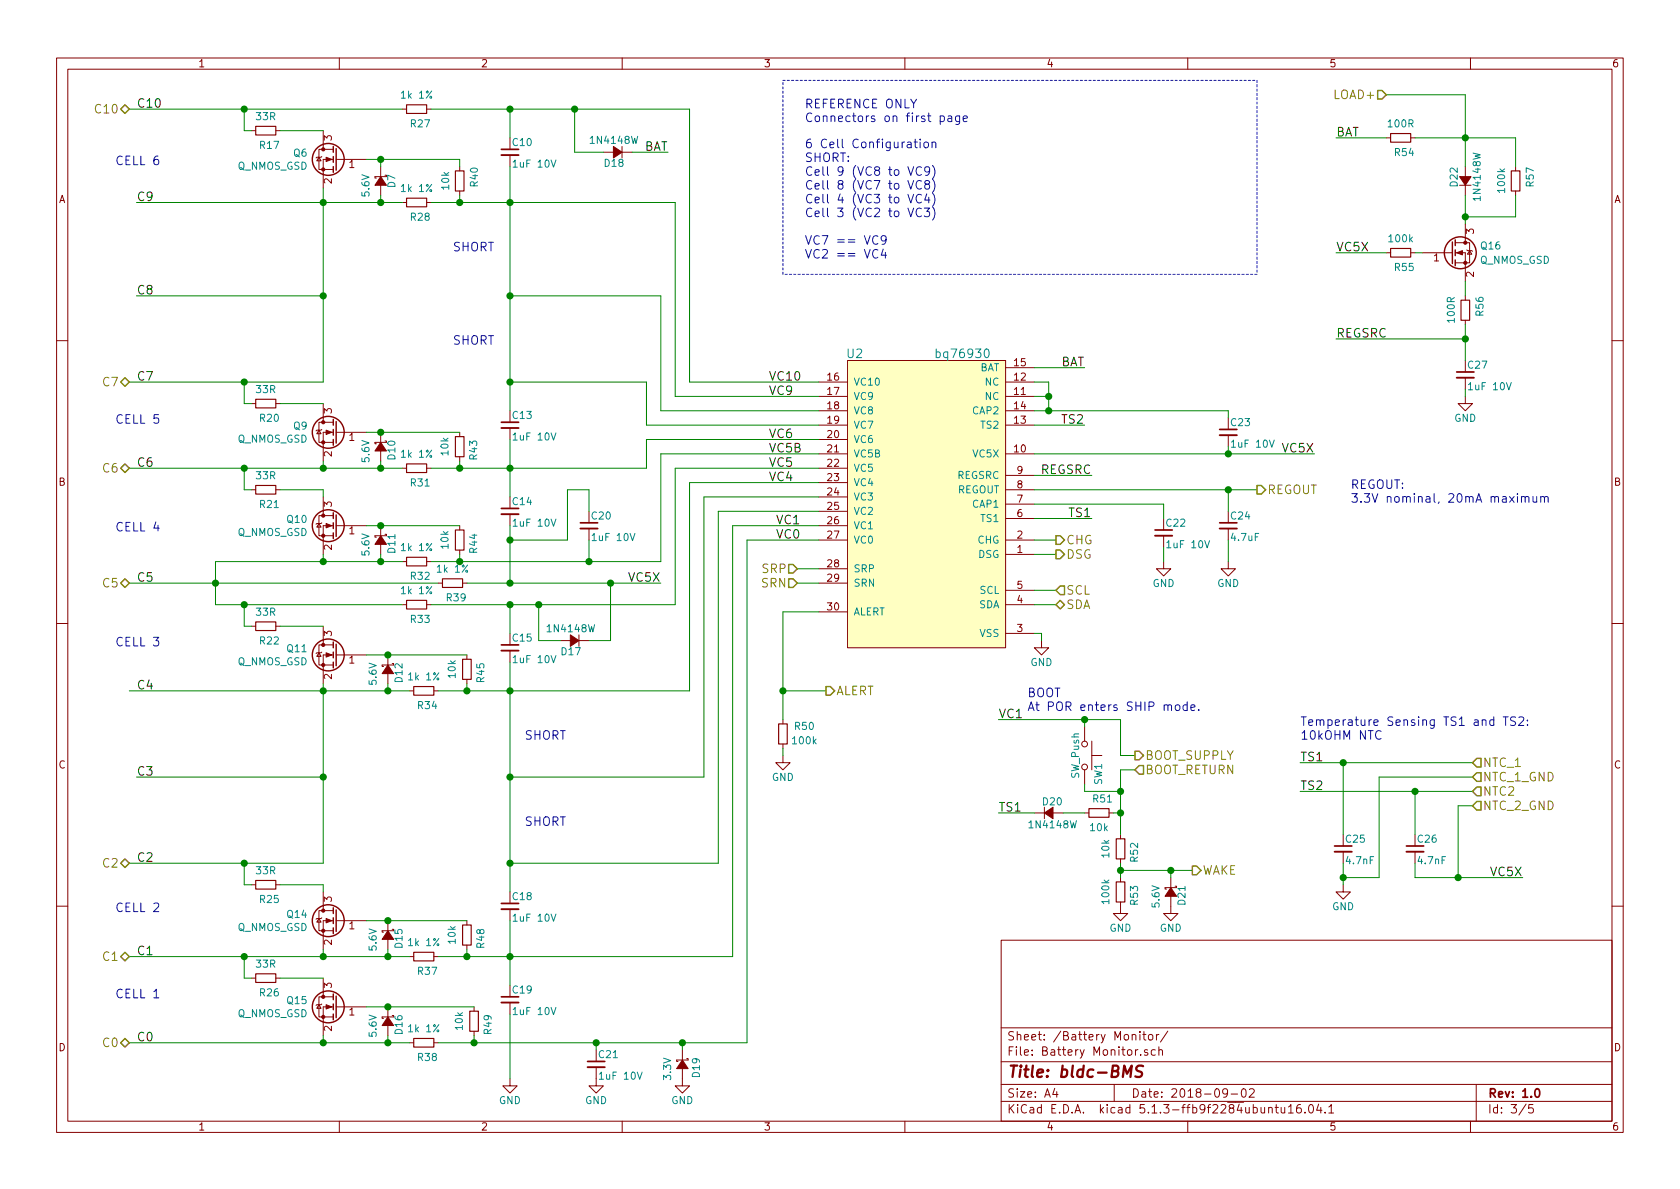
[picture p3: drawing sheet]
<svg xmlns="http://www.w3.org/2000/svg" width="297mm" height="210mm" viewBox="0 0 297 210" stroke-linecap="round" stroke-linejoin="round" font-family="sans-serif">
<g fill="none" stroke="#840000" stroke-width=".18">
<path d="M10 10.3h277v189.9h-277zM12 12.2h273v186.1h-273zM60 10.3v1.9M71.1 19.3h.8M75.4 19.3h.8M110 10.3v1.9M160 10.3v1.9M210 10.3v1.9M260 10.3v1.9M44.4 23.1h.8M48.8 23.1h.7M56.4 27.8l.4 .6h-.8z"/>
<path d="M56.9 27.7l-.1 .1h-.8l-.1 .1M57.1 26.4h-.7v3.6h2.5M57.1 23.1v3.3M57.1 26.4h1.8M58.9 28.2h-1.8v5.1M59.4 28.2h.2M59.7 28.2h5.1M67.3 29.5v5M68.3 31.2h-2v.3h.2M71.1 35.8h.8M75.4 35.8h.8M81.3 29.5v.7"/>
<path d="M81.3 33.8v.7M90.2 27.4v2.1M106.7 26.9h5.1M110 25.9v2M245.1 24.4h.8M249.4 24.4h.8M258.1 32.8h2M259.1 29.5v5M259.1 39.6v3.3M268 29.5v.7M268 33.8v.7M245.1 44.7h.8"/>
<path d="M249.4 44.7h.8M251.5 44.7h5M256.6 44.7h.2M257.3 44.7h1.8v5.1M257.3 42.9h1.8M259.1 42.9h.7v3.6h-2.5M259.1 52.3v.8M259.1 56.6v.8M259.3 44.2l.2 .1h.7l.1 .1M259.8 44.3l.4 .7h-.7zM10 60.2h2M44.4 71.4h.8"/>
<path d="M48.8 71.4h.7M56.4 76.1l.4 .6h-.8zM56.9 75.9l-.1 .2h-.8l-.1 .1M57.1 74.7h-.7v3.5h2.5M57.1 71.4v3.3M57.1 74.7h1.8M58.9 76.4h-1.8v5.1M59.4 76.4h.2M59.7 76.4h5.1M67.3 76.4v5.1M68.3 78.2h-2v.3h.2M81.3 76.4v.8"/>
<path d="M90.2 75.7v2M144.8 70.1h5.1M144.8 67.6h5.1M144.8 75.2h5.1M144.8 72.6h5.1M144.8 77.7h5.1M149.9 63.7h27.9v50.8h-27.9zM177.8 70.1h5.1M177.8 67.6h5.1M177.8 75.2h5.1M177.8 72.6h5.1M177.8 65h5.1"/>
<path d="M217.2 77v2M259.1 70.1v1.3h1.2l-1.2 1.2-1.3-1.2h1.3M259.1 66.8v2M285 60.2h2M44.4 86.6h.8M48.8 86.6h.7M56.4 92.6l.4 .6h-.8zM56.9 92.5l-.1 .1h-.8l-.1 .1M57.1 91.2h-.7v3.5h2.5M57.1 87.9v3.3M57.1 91.2h1.8M58.9 93h-1.8v5"/>
<path d="M59.4 93h.2M59.7 93h5.1M67.3 93v5M68.3 94.7h-2v.3h.2M71.1 99.3h.8M71.1 82.8h.8M75.4 99.3h.8M75.4 82.8h.8M81.3 80.8v.7M81.3 93v.7M81.3 97.3v.7M90.2 90.9v2.1"/>
<path d="M104.1 93.5v2M144.8 80.3h5.1M144.8 95.5h5.1M144.8 82.8h5.1M144.8 85.3h5.1M144.8 87.9h5.1M144.8 90.4h5.1M144.8 93h5.1M177.8 98h5.1M177.8 80.3h5.1M177.8 95.5h5.1M177.8 91.7h5.1"/>
<path d="M177.8 89.1h5.1M177.8 86.6h5.1M177.8 84.1h5.1M205.7 99.3v1.3h1.3l-1.3 1.2-1.2-1.2h1.2M205.7 94.7v2.1M217.2 99.3v1.3h1.2l-1.2 1.2-1.3-1.2h1.3M217.2 93.5v2M10 110.3h2M44.4 110.7h.8M48.8 110.7h.7M56.4 115.4l.4 .7h-.8zM56.9 115.3l-.1 .1h-.8l-.1 .2"/>
<path d="M57.1 114h-.7v3.6h2.5M57.1 114h1.8M57.1 110.7v3.3M58.9 115.8h-1.8v5.1M59.4 115.8h.2M59.7 115.8h5.1M68.6 115.8v5.1M69.6 117.6h-2v.3h.2M71.1 106.9h.8M75.4 106.9h.8M77.5 103.1h.7M81.8 103.1h.7"/>
<path d="M82.5 115.8v.8M90.2 115.1v2M99.1 113.3h5M102.4 112.3v2M144.8 103.1h5.1M144.8 100.6h5.1M144.8 108.2h5.1M177.8 112h5.1M177.8 106.9h5.1M177.8 104.4h5.1M184.1 113.3v1.2h1.3l-1.3 1.3-1.2-1.3h1.2M285 110.3h2"/>
<path d="M72.4 122.2h.8M76.7 122.2h.8M82.5 120.1v.8M138.4 133.6v1.3h1.3l-1.3 1.2-1.2-1.2h1.2M138.4 127.2v.8M138.4 131.6v.7M191.8 128.5v2.6M191.8 136.1v2.6M193 133.6h1.8M193 131.1v5M44.4 156.5h.8M48.8 156.5h.7"/>
<path d="M57.1 157.7v3.3M182.9 143.8h5.1M184.7 142.7v2.1M191.8 143.8h.7M196.1 143.8h.7M198.1 159.5v2h1.3l-1.3 1.3-1.3-1.3h1.3M198.1 147.6v.7M198.1 151.9v.7M198.1 155.2v.8M207 155.2v6.3h1.3l-1.3 1.3-1.3-1.3h1.3M208 157h-2v.2h.2M237.5 156.5v1.2h1.3l-1.3 1.3-1.3-1.3h1.3"/>
<path d="M237.5 150.6v2M250.2 150.6v2M10 160.2h2M44.4 173h.8M48.8 173h.7M56.4 162.4l.4 .7h-.8zM56.4 177.7l.4 .6h-.8zM56.9 162.3l-.1 .1h-.8l-.1 .2M56.9 177.5l-.1 .2h-.8l-.1 .1M57.1 161h-.7v3.6h2.5M57.1 176.3h-.7v3.5h2.5M57.1 173v3.3"/>
<path d="M57.1 161h1.8M57.1 176.3h1.8M58.9 162.8h-1.8v5.1M58.9 178h-1.8v5.1M59.4 162.8h.2M59.4 178h.2M59.7 162.8h5.1M59.7 178h5.1M68.6 162.8v5.1M68.6 178v5.1M69.6 164.6h-2v.2h.2M69.6 179.8h-2v.3h.2"/>
<path d="M72.4 169.2h.8M76.7 169.2h.8M82.5 162.8v.8M82.5 167.1v.8M83.8 178v.8M90.2 160.8v2M90.2 177.3v2M177 166.3h108v32h-108zM285 160.2h2M60 198.3v1.9M72.4 184.4h.8M76.7 184.4h.8"/>
<path d="M83.8 182.4v.7M90.2 190.7v1.3h1.2l-1.2 1.3-1.3-1.3h1.3M105.4 188.7v3.3h1.3l-1.3 1.3-1.3-1.3h1.3M110 198.3v1.9M120.6 185.7v6.3h1.3l-1.3 1.3-1.2-1.3h1.2M121.4 187.2h.3v.2h-2.1v.3h.3M160 198.3v1.9M177 194.8h108M177 191.8h108M177 187.8h108M177 181.8h108M186.5 192.5l-.4 1h1"/>
<path d="M186.8 193v1M197 191.8v3M200.2 183.1l.1-.1a.37 .37 0 0 1 .5 .1v.8M201.2 185.6l-.4 .3M201.5 182.4v.2M201.5 182.9v1M201.7 186.5v.1M202.1 182.9h.5M202.3 182.4v1.3l.3 .2M202.9 185.7l-.4-.1-.2 .2 .1 .2 .5 .2v.3h-.6M203.1 183.1l.2-.2 .5 .2v.7l-.2 .1-.5-.1zM204.3 185.7l-.5-.1-.2 .3v.6l.2 .1 .5-.1"/>
<path d="M204.5 182.9v1M204.9 185.7l.2-.1 .4 .1v.9M204.9 182.9l-.4 .3M204.9 185.1v1.5M206.5 182.3l-1.3 2M210 198.3v1.9M217 193.2l-.1 .2a.48 .48 0 0 1-.6-.1v-.6a.48 .48 0 0 1 .6-.1l.1 .1a1.19 1.19 0 0 1-.2 1.2l-.5 .1M217.7 193.5h1.1M219.6 192.7l.4-.2a.94 .94 0 0 1 0 1.5 .82 .82 0 0 1-.4-1.3zM220.9 192.7l.2-.2h.4l.2 .2 .1 .3-1 1h1M224.3 196l.2-.2 .4 .1v.9M225.5 195.8h.5"/>
<path d="M225.7 195.3v1.3l.3 .2M226.5 195.8v.8a.37 .37 0 0 0 .7 .1M227.2 195.8v1M227.8 195.8l.4-.5v1.5M227.8 196.8h.9M229.9 195.3a.59 .59 0 0 0-.7 .7l.1 .7 .2 .1 .5-.1 .1-.5-.2-.2-.4-.1-.3 .3M230.7 196.7v.1M231.5 195.5l.2-.2a.81 .81 0 0 1 .6 .6 .81 .81 0 0 1-.3 .8l-.1 .1a.79 .79 0 0 1-.4-1.3zM233.1 195.2l-.3 1.1h.9M233.5 195.8v1M234.3 196.7v.1M234.9 195.8l.5-.5v1.5"/>
<path d="M234.9 196.8h.9M260 198.3v1.9M261 191.8v6.5M269.8 195.2l-1.2 2M271 195.3h-.7v.7l.2-.1 .5 .1 .1 .2-.1 .5-.2 .1-.5-.1"/>
<circle cx="191.8" cy="131.6" r=".51"/>
<circle cx="191.8" cy="135.6" r=".51"/>
</g>
<g fill="none" stroke="#840000" stroke-width=".3">
<path d="M88.6 26.4h3.1M88.6 74.7h3.1M215.6 75.9h3.1M257.6 65.8h3M88.6 89.9h3.1M102.6 92.5h3.1M204.2 93.7h3.1M215.6 92.5h3.1M88.6 114h3.1M88.6 159.8h3.1M236 149.6h3M248.7 149.6h3"/>
<path d="M88.6 176.3h3.1M103.9 187.7h3M271.5 192.7l.2-.2a.81 .81 0 0 1 .6 .6 .81 .81 0 0 1-.3 .8l-.1 .1a.79 .79 0 0 1-.4-1.3z"/>
</g>
<path d="M198.5 190.4l.3-2 .5 1.5 .8-1.5-.2 2M202.1 188.5l-.3-.1-.7 .1a.46 .46 0 0 0-.2 .5 .46 .46 0 0 0 .3 .4l.4 .1a.48 .48 0 0 1 .3 .5 .48 .48 0 0 1-.4 .4l-.8-.1" fill="none" stroke="#840000" stroke-width=".41"/>
<g fill="none" stroke="#840000" stroke-width=".2">
<path d="M71.9 18.5h3.5v1.6h-3.5zM45.2 22.3h3.6v1.6h-3.6zM71.9 35h3.5v1.6h-3.5zM80.5 30.2h1.5v3.6h-1.5zM245.9 23.6h3.5v1.5h-3.5zM267.2 30.2h1.5v3.6h-1.5zM245.9 43.9h3.5v1.6h-3.5zM258.3 53.1h1.5v3.5h-1.5zM45.2 70.6h3.6v1.5h-3.6zM80.5 77.2h1.5v3.6h-1.5zM45.2 85.8h3.6v1.6h-3.6zM71.9 98.5h3.5v1.6h-3.5z"/>
<path d="M71.9 82h3.5v1.6h-3.5zM80.5 93.7h1.5v3.6h-1.5zM45.2 110h3.6v1.5h-3.6zM71.9 106.2h3.5v1.5h-3.5zM78.2 102.4h3.6v1.5h-3.6zM81.8 116.6h1.5v3.5h-1.5zM73.2 121.4h3.5v1.5h-3.5zM137.7 128h1.5v3.6h-1.5zM45.2 155.7h3.6v1.5h-3.6zM192.5 143h3.6v1.5h-3.6zM197.4 148.3h1.5v3.6h-1.5zM197.4 156h1.5v3.5h-1.5z"/>
<path d="M45.2 172.2h3.6v1.5h-3.6zM73.2 168.4h3.5v1.5h-3.5zM81.8 163.6h1.5v3.5h-1.5zM83.1 178.8h1.5v3.6h-1.5zM73.2 183.6h3.5v1.6h-3.5z"/>
</g>
<g fill="#840000" stroke="#840000" stroke-width=".18">
<path d="M184.7 143.8l1.5-1.1v2.1z"/>
<path d="M207 157l1 1.5h-2z"/>
<path d="M120.6 187.4l1.1 1.6h-2.1z"/>
<path d="M258.1 31.2h2l-1 1.6z"/>
<path d="M257.6 44.7l1-.4v.8z"/>
<path d="M108.5 25.9l1.5 1-1.5 1z"/>
<path d="M68.6 117.6l1 1.5h-2z"/>
<path d="M57.7 115.4l1 .4-1 .4z"/>
<path d="M68.6 164.6l1 1.5h-2z"/>
<path d="M67.3 78.2l1 1.6h-2z"/>
<path d="M57.7 76.1l1 .3-1 .4z"/>
<path d="M100.8 112.3l1.6 1-1.6 1z"/>
<path d="M67.3 31.2l1 1.6h-2z"/>
<path d="M57.7 27.8l1 .4-1 .4z"/>
<path d="M57.7 162.4l1 .4-1 .4z"/>
<path d="M68.6 179.8l1 1.6h-2z"/>
<path d="M57.7 177.7l1 .3-1 .4z"/>
<path d="M57.7 92.6l1 .4-1 .3z"/>
<path d="M67.3 94.7l1 1.6h-2z"/>
<circle cx="259.1" cy="46.5" r=".28"/>
<circle cx="259.1" cy="42.9" r=".28"/>
<circle cx="57.1" cy="117.6" r=".28"/>
<circle cx="57.1" cy="114" r=".28"/>
<circle cx="57.1" cy="78.2" r=".28"/>
<circle cx="57.1" cy="74.7" r=".28"/>
<circle cx="57.1" cy="30" r=".28"/>
<circle cx="57.1" cy="26.4" r=".28"/>
<circle cx="57.1" cy="164.6" r=".28"/>
<circle cx="57.1" cy="161" r=".28"/>
<circle cx="57.1" cy="179.8" r=".28"/>
<circle cx="57.1" cy="176.3" r=".28"/>
<circle cx="57.1" cy="94.7" r=".28"/>
<circle cx="57.1" cy="91.2" r=".28"/>
</g>
<g fill="none" stroke="#840000" stroke-width=".33">
<path d="M88.6 27.4h3.1M88.6 75.7h3.1M215.6 77h3.1M257.6 66.8h3M88.6 90.9h3.1M102.6 93.5h3.1M204.2 94.7h3.1M215.6 93.5h3.1M88.6 115.1h3.1M236 150.6h3M248.7 150.6h3M88.6 177.3h3.1"/>
<path d="M88.6 160.8h3.1M103.9 188.7h3"/>
</g>
<path d="M149.9 63.7h27.9v50.8h-27.9z" fill="#ffffc2" stroke="#ffffc2" stroke-width=".18"/>
<path d="M174.2 61.8l.3-.1a.97 .97 0 0 1 0 1.5 .84 .84 0 0 1-.3-1.4z" fill="none" stroke="#008484" stroke-width=".18"/>
<g fill="none" stroke="#840000" stroke-width=".25">
<path d="M58.9 25.9v1M58.9 27.7v1M58.9 29.5v1M59.4 26.3v3.8M256.8 42.8v3.8M257.3 42.4v1M257.3 44.2v1M257.3 46v1M58.9 74.2v1M58.9 75.9v1.1M58.9 77.7v1M59.4 74.5v3.9"/>
<path d="M58.9 90.7v1M58.9 92.5v1M58.9 94.2v1M59.4 91.1v3.8M58.9 113.5v1M58.9 115.3v1M58.9 117.1v1M59.4 113.9v3.8M58.9 160.5v1M58.9 162.3v1M58.9 164.1v1M58.9 175.8v1"/>
<path d="M58.9 177.5v1.1M58.9 179.3v1M59.4 160.9v3.8M59.4 176.1v3.9"/>
<circle cx="58" cy="28.2" r="2.82"/>
<circle cx="258.2" cy="44.7" r="2.82"/>
<circle cx="58" cy="76.4" r="2.82"/>
<circle cx="58" cy="93" r="2.82"/>
<circle cx="58" cy="115.8" r="2.82"/>
<circle cx="58" cy="162.8" r="2.82"/>
<circle cx="58" cy="178" r="2.82"/>
</g>
<path d="M138.4 14.2h83.8M222.2 14.2v34.3M138.4 48.5v-34.3M222.2 48.5h-83.8" fill="none" stroke="#0000c2" stroke-width=".18" stroke-dasharray=".4 .4"/>
<g fill="none" stroke="#008400" stroke-width=".18">
<path d="M22.9 19.3h48.2M43.2 19.3v3.8h1.2M76.2 19.3h45.7v48.3h22.9M90.2 19.3v5.1M101.6 19.3v7.6h5.1M245.1 16.8h14v12.7M24.1 35.8h47M49.5 23.1h7.6M57.1 33.3v34.3h-34.2M64.8 28.2h16.5v1.3M67.3 28.2v1.3M67.3 34.5v1.3"/>
<path d="M76.2 35.8h43.2v34.3h25.4M81.3 34.5v1.3M90.2 29.5v43.1M111.8 26.9h6.3M236.2 24.4h8.9M250.2 24.4h17.8v5.1M259.1 34.5v5.1M268 34.5v3.8h-8.9M24.1 52.3h33M90.2 52.3h26.6v20.3h28M236.2 44.7h8.9M236.2 59.9h22.9"/>
<path d="M250.2 44.7h1.3M259.1 49.8v2.5M259.1 57.4v6.3M43.2 67.6v3.8h1.2M49.5 71.4h7.6M64.8 76.4h16.5M90.2 67.6h24.1v7.6h30.5M90.2 77.7v10.2M144.8 77.7h-30.5v5.1h-38.1M182.9 75.2h8.9M182.9 67.6h2.5v5M182.9 70.1h2.5"/>
<path d="M182.9 72.6h34.3v1.3M182.9 65h8.9M217.2 79v1.3M259.1 68.8v1.3M22.9 82.8h48.2M43.2 82.8v3.8h1.2M49.5 86.6h7.6v1.3M57.1 81.5v1.3M57.1 98v1.3M64.8 93h16.5M67.3 81.5v1.3M67.3 98v1.3"/>
<path d="M71.1 99.3h-33v7.6h33M81.3 81.5v1.3M81.3 98v1.3M90.2 93v10.1M104.1 90.4v-3.8h-3.8v8.9h-10.1M104.1 95.5v3.8M144.8 80.3h-28v19h-40.6M144.8 95.5h-12.7v88.9h-54.6M144.8 82.8h-25.4v24.1h-43.2M144.8 90.4h-17.8v62.2h-36.8M144.8 93h-15.3v76.2h-52M144.8 87.9h-20.3v49.5h-34.3"/>
<path d="M144.8 85.3h-22.9v36.9h-44.4M182.9 91.7h10.1M182.9 80.3h49.5M182.9 84.1h10.1M182.9 86.6h39.3M182.9 95.5h3.8M182.9 89.1h22.8v2.6M182.9 98h3.8M205.7 96.8v2.5M217.2 86.6v3.8M217.2 95.5v3.8M22.9 103.1h54.6"/>
<path d="M43.2 106.9v3.8h1.2M49.5 110.7h7.6M64.8 115.8h17.7M82.5 103.1h34.3M90.2 106.9v5.1M90.2 117.1v40.6M95.2 106.9v6.4h3.9M107.9 103.1v10.2h-3.8M141 103.1h3.8M141 100.6h3.8M144.8 108.2h-6.4v19M182.9 106.9h3.8"/>
<path d="M182.9 112h1.2v1.3M182.9 104.4h3.8M22.9 122.2h49.5M24.1 137.4h33M57.1 120.9v31.7h-34.2M68.6 120.9v1.3M82.5 120.9v1.3M138.4 122.2h7.6M138.4 132.3v1.3M176.5 127.2h21.6v6.4h2.6M191.8 138.7v1.2h6.3M191.8 127.2v1.3"/>
<path d="M200.7 136.1h-2.6v11.5M229.9 134.9h30.4M229.9 139.9h30.4M237.5 134.9v12.7M250.2 139.9v7.7M260.3 137.4h-16.5v17.8h-6.3M43.2 152.6v3.9h1.2M49.5 156.5h7.6v1.2M176.5 143.8h6.4M188 143.8h3.8M196.8 143.8h1.3M198.1 152.6v2.6"/>
<path d="M198.1 153.9h12.7M207 153.9v1.3M237.5 152.6v3.9M250.2 152.6v2.6h19M260.3 142.5h-2.5v12.7M22.9 169.2h49.5M43.2 169.2v3.8h1.2M49.5 173h7.6M57.1 167.9v1.3M64.8 178h19M64.8 162.8h17.7M68.6 167.9v1.3"/>
<path d="M82.5 167.9v1.3M90.2 162.8v11.4M90.2 179.3v11.4M22.9 184.4h49.5M57.1 183.1v1.3M68.6 183.1v1.3M83.8 183.1v1.3M105.4 184.4v1.3M120.6 184.4v1.3"/>
</g>
<g fill="none" stroke="#848400" stroke-width=".25">
<path d="M21.3 19.3l.8-.8 .8 .8-.8 .8zM243.6 16h.7l.8 .8-.8 .7h-.7zM22.1 66.8l.8 .8-.8 .7-.8-.7zM21.3 82.8l.8-.8 .8 .8-.8 .8zM139.4 99.8h.8l.8 .8-.8 .7h-.8zM186.7 94.7h.8l.7 .8-.7 .8h-.8zM186.7 97.3h.8l.7 .7-.7 .8h-.8zM222.2 85.8h.8l.8 .8-.8 .8h-.8zM21.3 103.1l.8-.7 .8 .7-.8 .8zM139.4 102.4h.8l.8 .7-.8 .8h-.8zM186.7 106.9l.8-.7 .7 .7-.7 .8zM187.5 103.6h.7v1.6h-.7l-.8-.8z"/>
<path d="M146 121.4h.8l.8 .8-.8 .7h-.8zM200.7 136.1l.7-.7h.8v1.5h-.8zM200.7 132.8h.7l.8 .8-.8 .8h-.7zM261.1 139.2h.8v1.5h-.8l-.8-.8zM261.1 136.6h.8v1.6h-.8l-.8-.8zM261.1 134.1h.8v1.5h-.8l-.8-.7zM21.3 152.6l.8-.7 .8 .7-.8 .8zM210.8 153.2h.8l.7 .7-.7 .8h-.8zM261.1 141.7h.8v1.6h-.8l-.8-.8zM21.3 169.2l.8-.8 .8 .8-.8 .7zM21.3 184.4l.8-.8 .8 .8-.8 .8z"/>
</g>
<g fill="none" stroke="#0000c2" stroke-width=".18">
<path d="M27.9 27.6a.62 .62 0 0 0-.7 .6l.1 .8a.48 .48 0 0 0 .7 0l.1-.5-.2-.3h-.4l-.3 .3M160.5 29.5l.5 1.5 .5-1.5M160.5 31.9l.5 1.5 .5-1.5M160.5 34.4l.5 1.5 .5-1.5M160.5 36.8l.5 1.5 .5-1.5M161.6 25.1h.6M161.8 24.6v1.3l.4 .2M162.7 24.6v.1M162.7 25.1v1M162.9 29.6a.62 .62 0 0 0-.7 0 .62 .62 0 0 0-.2 .7 .56 .56 0 0 0 .3 .6 .56 .56 0 0 0 .6 0M162.9 32a.62 .62 0 0 0-.7 .1 .62 .62 0 0 0-.2 .7 .56 .56 0 0 0 .3 .6 .56 .56 0 0 0 .6-.1M162.9 34.5a.62 .62 0 0 0-.7 0 .62 .62 0 0 0-.2 .7 .56 .56 0 0 0 .3 .6 .56 .56 0 0 0 .6-.1"/>
<path d="M162.9 36.9a.62 .62 0 0 0-.7 0 .62 .62 0 0 0-.2 .8 .56 .56 0 0 0 .3 .6 .56 .56 0 0 0 .6-.1M163.4 25.2l.3-.1 .4 .1 .1 .6-.2 .3h-.3l-.3-.1zM163.4 36.8h1l-.5 .6 .4 .1v.7l-.2 .1h-.4l-.3-.1M163.8 32.6l-.3-.3 .1-.3 .2-.1 .5 .1 .1 .3-.2 .2-.5 .1a.48 .48 0 0 0 .1 .8h.4a.48 .48 0 0 0-.1-.8M163.9 34.3l-.4 1.1h.9M164.2 34.9v1M164.4 30.1l-.3 .3h-.3l-.3-.3v-.3l.2-.2 .4-.1 .2 .1a1.06 1.06 0 0 1-.4 1.4h-.2M164.8 25.2h.1a.37 .37 0 0 1 .6 .1v.8M164.8 25.1v1M164.9 29.3a1.78 1.78 0 0 1 0 2.3M164.9 31.7a1.78 1.78 0 0 1 0 2.3M164.9 34.1a1.78 1.78 0 0 1 0 2.4"/>
<path d="M164.9 36.6a1.78 1.78 0 0 1 0 2.3M166.2 20.6l.5-.1 .3 .3v.4l-.2 .2h-.6M166.2 20.5v1.5M167.6 20.6h.6l.1 .9M168.3 20.8l-.5 .1a.31 .31 0 0 0-.2 .3 .31 .31 0 0 0 .2 .3l.5-.1M169.7 20.5v1.2l-.3 .3-.4-.1M169.7 20.6l-.5-.1-.2 .1v.8a.48 .48 0 0 0 .7 0M170.3 21l.7-.2v-.2l-.5-.1-.2 .2 .1 .7h.6M155.2 41.8a.62 .62 0 0 0-.7 0 .62 .62 0 0 0-.2 .7 .56 .56 0 0 0 .3 .6 .56 .56 0 0 0 .6-.1M155.2 44.2a.62 .62 0 0 0-.7 0 .62 .62 0 0 0-.2 .8 .56 .56 0 0 0 .3 .6 .56 .56 0 0 0 .6-.1M156.2 44l-.4 1.1h.9M156.5 44.6v1"/>
<path d="M156.7 42.3l-.3 .3h-.3l-.3-.3v-.3l.2-.2 .4-.1 .2 .1a1.06 1.06 0 0 1-.4 1.4h-.2M28 73.3h-.7l-.1 .7 .2-.1 .5 .1 .2 .2-.1 .5-.2 .1h-.4l-.2-.1M27.6 92.3l-.4 1.1h.9M268.3 87.3v.1M268.3 87.8v1M269 87.9h.1a.37 .37 0 0 1 .6 .1v.8M269 87.8v1M269.7 88l.2-.2 .4 .1v.9M271 87.8v.8a.37 .37 0 0 0 .3 .2 .37 .37 0 0 0 .4-.1M271.7 87.8v1M272.4 87.9l.2-.1 .4 .1 .1 .9M272.4 87.8v1"/>
<path d="M273.1 88a.36 .36 0 0 1 .3-.2 .36 .36 0 0 1 .3 .2v.8M207.9 124.8l.2-.2 .4 .2 .1 .5-.1 .3h-.4l-.2-.1zM209.9 124.7l-.4-.1-.3 .2v.7a.48 .48 0 0 0 .7 .1M209.9 124.1v1.5M210.6 125.1l.7-.1-.1-.3-.4-.1-.2 .2v.8h.6M211.9 125.5v.1M244.2 129.3a.63 .63 0 0 0-.8 0 .63 .63 0 0 0-.2 .8 .58 .58 0 0 0 .3 .6 .58 .58 0 0 0 .7-.1M265.8 126.8h.8M266.2 126.8v1.5M268 126.8a.68 .68 0 0 0-.8 .1v.4l.7 .4v.4a.62 .62 0 0 1-.8 .1M268.6 126.9l.5-.1 .2 .1 .1 .3-.9 1.1h.9M270.1 128.1v.2"/>
<path d="M270.1 127.3v.2M27.2 159.8l.6-.1 .2 .1 .1 .3-.1 .2-.9 .9h1M27.2 176.4h.9"/>
</g>
<g fill="#008400" stroke="#008400" stroke-width=".25">
<circle cx="104.1" cy="99.3" r=".51"/>
<circle cx="120.7" cy="184.4" r=".51"/>
<circle cx="90.2" cy="137.4" r=".51"/>
<circle cx="90.2" cy="52.3" r=".51"/>
<circle cx="81.3" cy="35.8" r=".51"/>
<circle cx="90.2" cy="152.6" r=".51"/>
<circle cx="68.6" cy="178" r=".51"/>
<circle cx="43.2" cy="67.6" r=".51"/>
<circle cx="90.2" cy="19.3" r=".51"/>
<circle cx="57.2" cy="52.3" r=".51"/>
<circle cx="57.2" cy="137.4" r=".51"/>
<circle cx="68.6" cy="162.8" r=".51"/>
<circle cx="57.2" cy="99.3" r=".51"/>
<circle cx="67.3" cy="99.3" r=".51"/>
<circle cx="57.2" cy="122.2" r=".51"/>
<circle cx="68.6" cy="122.2" r=".51"/>
<circle cx="68.6" cy="115.8" r=".51"/>
<circle cx="82.6" cy="122.2" r=".51"/>
<circle cx="43.2" cy="152.6" r=".51"/>
<circle cx="43.2" cy="169.2" r=".51"/>
<circle cx="57.2" cy="169.2" r=".51"/>
<circle cx="67.3" cy="93" r=".51"/>
<circle cx="57.2" cy="184.4" r=".51"/>
<circle cx="57.2" cy="82.8" r=".51"/>
<circle cx="43.2" cy="82.8" r=".51"/>
<circle cx="82.6" cy="169.2" r=".51"/>
<circle cx="68.6" cy="169.2" r=".51"/>
<circle cx="81.3" cy="82.8" r=".51"/>
<circle cx="217.2" cy="86.6" r=".51"/>
<circle cx="83.8" cy="184.4" r=".51"/>
<circle cx="67.3" cy="76.4" r=".51"/>
<circle cx="68.6" cy="184.4" r=".51"/>
<circle cx="67.3" cy="82.8" r=".51"/>
<circle cx="81.3" cy="99.3" r=".51"/>
<circle cx="38.1" cy="103.1" r=".51"/>
<circle cx="90.2" cy="82.8" r=".51"/>
<circle cx="90.2" cy="67.6" r=".51"/>
<circle cx="108" cy="103.1" r=".51"/>
<circle cx="43.2" cy="106.9" r=".51"/>
<circle cx="191.8" cy="127.2" r=".51"/>
<circle cx="105.4" cy="184.4" r=".51"/>
<circle cx="198.1" cy="139.9" r=".51"/>
<circle cx="198.1" cy="143.8" r=".51"/>
<circle cx="90.2" cy="95.5" r=".51"/>
<circle cx="198.1" cy="153.9" r=".51"/>
<circle cx="207" cy="153.9" r=".51"/>
<circle cx="90.2" cy="169.2" r=".51"/>
<circle cx="259.1" cy="59.9" r=".51"/>
<circle cx="90.2" cy="106.9" r=".51"/>
<circle cx="185.4" cy="70.1" r=".51"/>
<circle cx="90.2" cy="122.2" r=".51"/>
<circle cx="185.4" cy="72.6" r=".51"/>
<circle cx="67.3" cy="28.2" r=".51"/>
<circle cx="57.2" cy="35.8" r=".51"/>
<circle cx="259.1" cy="38.3" r=".51"/>
<circle cx="43.2" cy="19.3" r=".51"/>
<circle cx="259.1" cy="24.4" r=".51"/>
<circle cx="90.2" cy="35.8" r=".51"/>
<circle cx="138.4" cy="122.2" r=".51"/>
<circle cx="101.6" cy="19.3" r=".51"/>
<circle cx="67.3" cy="35.8" r=".51"/>
<circle cx="95.3" cy="106.9" r=".51"/>
<circle cx="237.5" cy="134.9" r=".51"/>
<circle cx="250.2" cy="139.9" r=".51"/>
<circle cx="217.2" cy="80.3" r=".51"/>
<circle cx="257.8" cy="155.2" r=".51"/>
<circle cx="237.5" cy="155.2" r=".51"/>
<circle cx="90.2" cy="103.1" r=".51"/>
</g>
<text font-size="2.8" fill="#840000" x="178" y="190.5">Title: bldc-BMS</text>
<g font-size="2.1" fill="#848400">
<text x="236.1" y="17.5">LOAD+</text>
<text x="17.2" y="20.1">C10</text>
<text x="18.4" y="68.3">C7</text>
<text x="18.4" y="83.6">C6</text>
<text x="224" y="87.4">REGOUT</text>
<text x="134.8" y="101.3">SRP</text>
<text x="188.5" y="96.3">CHG</text>
<text x="188.5" y="98.8">DSG</text>
<text x="18.4" y="103.9">C5</text>
<text x="134.7" y="103.9">SRN</text>
<text x="188.5" y="105.2">SCL</text>
<text x="188.5" y="107.7">SDA</text>
<text x="147.8" y="122.9">ALERT</text>
<text x="202.4" y="136.9">BOOT_RETURN</text>
<text x="202.4" y="134.4">BOOT_SUPPLY</text>
<text x="262.1" y="135.6">NTC_1</text>
<text x="262.1" y="140.7">NTC2</text>
<text x="262.1" y="143.3">NTC_2_GND</text>
<text x="262.1" y="138.2">NTC_1_GND</text>
<text x="18.4" y="153.4">C2</text>
<text x="212.6" y="154.7">WAKE</text>
<text x="18.4" y="169.9">C1</text>
<text x="18.4" y="185.2">C0</text>
</g>
<g font-size="2.1">
<text x="24.1" y="19">C10</text>
<text x="113.7" y="26.7">BAT</text>
<text x="236.2" y="24.1">BAT</text>
<text x="24.1" y="35.6">C9</text>
<text x="236.2" y="44.4">VC5X</text>
<text x="24.1" y="52.1">C8</text>
<text x="236.2" y="59.7">REGSRC</text>
<text x="187.4" y="64.8">BAT</text>
<text x="24.1" y="67.3">C7</text>
<text x="135.9" y="69.8">VC9</text>
<text x="135.9" y="67.3">VC10</text>
<text x="135.9" y="77.5">VC6</text>
<text x="187.9" y="74.9">TS2</text>
<text x="24.1" y="82.5">C6</text>
<text x="135.9" y="80">VC5B</text>
<text x="135.9" y="82.5">VC5</text>
<text x="184" y="83.8">REGSRC</text>
<text x="226.9" y="80">VC5X</text>
<text x="135.9" y="85.1">VC4</text>
<text x="137.2" y="95.2">VC0</text>
<text x="137.2" y="92.7">VC1</text>
<text x="189.2" y="91.4">TS1</text>
<text x="24.1" y="102.9">C5</text>
<text x="111.3" y="102.9">VC5X</text>
<text x="24.1" y="121.9">C4</text>
<text x="176.5" y="127">VC1</text>
<text x="24.1" y="137.2">C3</text>
<text x="229.9" y="134.6">TS1</text>
<text x="176.5" y="143.5">TS1</text>
<text x="229.9" y="139.7">TS2</text>
<text x="24.1" y="152.4">C2</text>
<text x="263.7" y="154.9">VC5X</text>
<text x="24.1" y="168.9">C1</text>
<text x="24.1" y="184.1">C0</text>
</g>
<g font-size="2.1" fill="#0000c2">
<text x="142.2" y="19.1">REFERENCE ONLY</text>
<text x="142.2" y="21.6">Connectors on first page</text>
<text x="20.3" y="29.2">CELL 6</text>
<text x="142.2" y="26.2">6 Cell Configuration</text>
<text x="142.2" y="28.6">SHORT:</text>
<text x="142.2" y="31.1">Cell 9 (VC8 to VC9)</text>
<text x="142.2" y="33.5">Cell 8 (VC7 to VC8)</text>
<text x="142.2" y="36">Cell 4 (VC3 to VC4)</text>
<text x="142.2" y="38.4">Cell 3 (VC2 to VC3)</text>
<text x="80" y="44.4">SHORT</text>
<text x="142.2" y="43.3">VC7 == VC9</text>
<text x="142.2" y="45.7">VC2 == VC4</text>
<text x="80" y="61">SHORT</text>
<text x="20.3" y="74.9">CELL 5</text>
<text x="238.8" y="86.5">REGOUT:</text>
<text x="238.8" y="88.9">3.3V nominal, 20mA maximum</text>
<text x="20.3" y="94">CELL 4</text>
<text x="20.3" y="114.3">CELL 3</text>
<text x="181.6" y="123.3">BOOT</text>
<text x="181.6" y="125.7">At POR enters SHIP mode.</text>
<text x="92.7" y="130.8">SHORT</text>
<text x="229.9" y="128.4">Temperature Sensing TS1 and TS2:</text>
<text x="229.9" y="130.8">10kOHM NTC</text>
<text x="92.7" y="146">SHORT</text>
<text x="20.3" y="161.3">CELL 2</text>
<text x="20.3" y="176.5">CELL 1</text>
</g>
<g font-size="2.1" fill="#008484">
<text x="149.8" y="63.3">U2</text>
<text x="165.9" y="63.3">bq76930</text>
</g>
<g font-size="2.1" fill="#840000">
<text x="178" y="184">Sheet: /Battery Monitor/</text>
<text x="178" y="186.7">File: Battery Monitor.sch</text>
<text x="178" y="196.9">KiCad E.D.A. kicad 5.1.3-ffb9f2284ubuntu16.04.1</text>
<text x="178" y="194.1">Size: A4</text>
<text x="200" y="194.1">Date: 2018-09-02</text>
<text x="263" y="194.1">Rev: 1.0</text>
<text x="263" y="196.9">Id: 3/5</text>
</g>
<g font-size="1.8" fill="#840000">
<text x="35" y="11.9">1</text>
<text x="85" y="11.9">2</text>
<text x="135" y="11.9">3</text>
<text x="185" y="11.9">4</text>
<text x="235" y="11.9">5</text>
<text x="285" y="11.9">6</text>
<text x="58.7" y="24.9" transform="rotate(-90 58.7 24.9)">3</text>
<text x="61.7" y="29.7">1</text>
<text x="10.4" y="35.9">A</text>
<text x="58.7" y="32.5" transform="rotate(-90 58.7 32.5)">2</text>
<text x="285.4" y="35.9">A</text>
<text x="260.6" y="41.4" transform="rotate(-90 260.6 41.4)">3</text>
<text x="253.5" y="46.2">1</text>
<text x="260.6" y="49" transform="rotate(-90 260.6 49)">2</text>
<text x="179.4" y="64.8">15</text>
<text x="146.4" y="67.3">16</text>
<text x="146.4" y="69.8">17</text>
<text x="179.4" y="69.8">11</text>
<text x="179.4" y="67.3">12</text>
<text x="58.7" y="73.1" transform="rotate(-90 58.7 73.1)">3</text>
<text x="61.7" y="78">1</text>
<text x="146.4" y="72.4">18</text>
<text x="146.4" y="74.9">19</text>
<text x="146.4" y="77.5">20</text>
<text x="179.4" y="74.9">13</text>
<text x="179.4" y="72.4">14</text>
<text x="58.7" y="80.7" transform="rotate(-90 58.7 80.7)">2</text>
<text x="146.4" y="80">21</text>
<text x="146.4" y="82.5">22</text>
<text x="179.4" y="80">10</text>
<text x="179.9" y="83.8">9</text>
<text x="10.4" y="85.9">B</text>
<text x="58.7" y="89.6" transform="rotate(-90 58.7 89.6)">3</text>
<text x="146.4" y="85.1">23</text>
<text x="146.4" y="87.6">24</text>
<text x="179.9" y="88.9">7</text>
<text x="179.9" y="86.4">8</text>
<text x="285.4" y="85.9">B</text>
<text x="61.7" y="94.5">1</text>
<text x="146.4" y="90.2">25</text>
<text x="146.4" y="92.7">26</text>
<text x="146.4" y="95.2">27</text>
<text x="179.9" y="95.2">2</text>
<text x="179.9" y="91.4">6</text>
<text x="58.7" y="97.3" transform="rotate(-90 58.7 97.3)">2</text>
<text x="146.4" y="100.3">28</text>
<text x="179.9" y="97.8">1</text>
<text x="146.4" y="102.9">29</text>
<text x="146.4" y="107.9">30</text>
<text x="179.9" y="106.7">4</text>
<text x="179.9" y="104.1">5</text>
<text x="58.7" y="112.5" transform="rotate(-90 58.7 112.5)">3</text>
<text x="179.9" y="111.8">3</text>
<text x="61.7" y="117.3">1</text>
<text x="58.7" y="120.1" transform="rotate(-90 58.7 120.1)">2</text>
<text x="10.4" y="135.9">C</text>
<text x="285.4" y="135.9">C</text>
<text x="58.7" y="159.5" transform="rotate(-90 58.7 159.5)">3</text>
<text x="58.7" y="167.1" transform="rotate(-90 58.7 167.1)">2</text>
<text x="61.7" y="164.3">1</text>
<text x="58.7" y="174.7" transform="rotate(-90 58.7 174.7)">3</text>
<text x="61.7" y="179.6">1</text>
<text x="10.4" y="185.9">D</text>
<text x="58.7" y="182.3" transform="rotate(-90 58.7 182.3)">2</text>
<text x="285.4" y="185.9">D</text>
<text x="35" y="199.9">1</text>
<text x="85" y="199.9">2</text>
<text x="135" y="199.9">3</text>
<text x="185" y="199.9">4</text>
<text x="235" y="199.9">5</text>
<text x="285" y="199.9">6</text>
</g>
<g font-size="1.8" fill="#008484">
<text x="71.2" y="17.4">1k 1%</text>
<text x="45.4" y="21.3">33R</text>
<text x="72.7" y="22.5">R27</text>
<text x="245.5" y="22.5">100R</text>
<text x="46" y="26.3">R17</text>
<text x="51.9" y="27.7">Q6</text>
<text x="90.7" y="25.8">C10</text>
<text x="91.1" y="29.6">1uF 10V</text>
<text x="104.6" y="25.4">1N4148W</text>
<text x="106.9" y="29.5">D18</text>
<text x="246.7" y="27.6">R54</text>
<text x="42" y="30">Q_NMOS_GSD</text>
<text x="65.3" y="34.7" transform="rotate(-90 65.3 34.7)">5.6V</text>
<text x="69.9" y="33.2" transform="rotate(-90 69.9 33.2)">D7</text>
<text x="71.2" y="34">1k 1%</text>
<text x="79.4" y="33.5" transform="rotate(-90 79.4 33.5)">10k</text>
<text x="84.5" y="33" transform="rotate(-90 84.5 33)">R40</text>
<text x="257.7" y="33" transform="rotate(-90 257.7 33)">D22</text>
<text x="261.8" y="35.2" transform="rotate(-90 261.8 35.2)">1N4148W</text>
<text x="266.1" y="33.9" transform="rotate(-90 266.1 33.9)">100k</text>
<text x="271.2" y="33" transform="rotate(-90 271.2 33)">R57</text>
<text x="72.7" y="39">R28</text>
<text x="245.7" y="42.8">100k</text>
<text x="246.7" y="47.9">R55</text>
<text x="261.6" y="46.7">Q_NMOS_GSD</text>
<text x="261.9" y="44.1">Q16</text>
<text x="257.2" y="56.9" transform="rotate(-90 257.2 56.9)">100R</text>
<text x="262.3" y="55.8" transform="rotate(-90 262.3 55.8)">R56</text>
<text x="173.2" y="65.7">BAT</text>
<text x="259.6" y="65.2">C27</text>
<text x="45.4" y="69.5">33R</text>
<text x="150.9" y="68.2">VC10</text>
<text x="150.9" y="70.7">VC9</text>
<text x="174.2" y="70.7">NC</text>
<text x="174.2" y="68.2">NC</text>
<text x="260" y="69">1uF 10V</text>
<text x="46" y="74.6">R20</text>
<text x="51.9" y="76">Q9</text>
<text x="90.7" y="74.1">C13</text>
<text x="91.1" y="77.9">1uF 10V</text>
<text x="150.9" y="73.3">VC8</text>
<text x="150.9" y="75.8">VC7</text>
<text x="172.1" y="73.3">CAP2</text>
<text x="173.5" y="75.8">TS2</text>
<text x="217.7" y="75.4">C23</text>
<text x="257.1" y="74.6">GND</text>
<text x="42" y="78.3">Q_NMOS_GSD</text>
<text x="65.3" y="81.7" transform="rotate(-90 65.3 81.7)">5.6V</text>
<text x="69.9" y="81.2" transform="rotate(-90 69.9 81.2)">D10</text>
<text x="71.2" y="80.9">1k 1%</text>
<text x="79.3" y="80.5" transform="rotate(-90 79.3 80.5)">10k</text>
<text x="84.4" y="81.2" transform="rotate(-90 84.4 81.2)">R43</text>
<text x="150.9" y="78.4">VC6</text>
<text x="150.9" y="80.9">VC5B</text>
<text x="150.9" y="83.4">VC5</text>
<text x="172.2" y="80.9">VC5X</text>
<text x="218.1" y="79.2">1uF 10V</text>
<text x="45.4" y="84.8">33R</text>
<text x="46" y="89.8">R21</text>
<text x="72.7" y="86">R31</text>
<text x="90.7" y="89.3">C14</text>
<text x="150.9" y="86">VC4</text>
<text x="150.9" y="88.5">VC3</text>
<text x="169.2" y="87.2">REGOUT</text>
<text x="169.2" y="84.7">REGSRC</text>
<text x="172.1" y="89.8">CAP1</text>
<text x="42" y="94.8">Q_NMOS_GSD</text>
<text x="50.8" y="92.5">Q10</text>
<text x="91.1" y="93.1">1uF 10V</text>
<text x="104.7" y="91.9">C20</text>
<text x="105.1" y="95.7">1uF 10V</text>
<text x="150.9" y="91.1">VC2</text>
<text x="150.9" y="93.6">VC1</text>
<text x="173.5" y="92.3">TS1</text>
<text x="206.3" y="93.1">C22</text>
<text x="217.7" y="91.9">C24</text>
<text x="217.8" y="95.7">4.7uF</text>
<text x="65.3" y="98.2" transform="rotate(-90 65.3 98.2)">5.6V</text>
<text x="69.9" y="97.8" transform="rotate(-90 69.9 97.8)">D11</text>
<text x="71.2" y="97.5">1k 1%</text>
<text x="77.5" y="101.3">1k 1%</text>
<text x="79.3" y="97" transform="rotate(-90 79.3 97)">10k</text>
<text x="84.4" y="97.8" transform="rotate(-90 84.4 97.8)">R44</text>
<text x="150.9" y="96.1">VC0</text>
<text x="150.9" y="101.2">SRP</text>
<text x="172.8" y="96.1">CHG</text>
<text x="172.9" y="98.7">DSG</text>
<text x="206.7" y="96.9">1uF 10V</text>
<text x="71.2" y="105.1">1k 1%</text>
<text x="72.7" y="102.5">R32</text>
<text x="79" y="106.3">R39</text>
<text x="150.9" y="103.8">SRN</text>
<text x="173.1" y="107.6">SDA</text>
<text x="173.3" y="105">SCL</text>
<text x="203.8" y="103.8">GND</text>
<text x="215.2" y="103.8">GND</text>
<text x="45.4" y="108.9">33R</text>
<text x="46" y="114">R22</text>
<text x="72.7" y="110.2">R33</text>
<text x="90.7" y="113.5">C15</text>
<text x="97" y="111.8">1N4148W</text>
<text x="150.9" y="108.8">ALERT</text>
<text x="173.3" y="112.6">VSS</text>
<text x="42" y="117.6">Q_NMOS_GSD</text>
<text x="50.8" y="115.3">Q11</text>
<text x="80.6" y="119.8" transform="rotate(-90 80.6 119.8)">10k</text>
<text x="91.1" y="117.3">1uF 10V</text>
<text x="99.3" y="115.9">D17</text>
<text x="182.2" y="117.8">GND</text>
<text x="66.6" y="121" transform="rotate(-90 66.6 121)">5.6V</text>
<text x="71.2" y="120.6" transform="rotate(-90 71.2 120.6)">D12</text>
<text x="72.4" y="120.3">1k 1%</text>
<text x="73.9" y="125.4">R34</text>
<text x="85.6" y="120.6" transform="rotate(-90 85.6 120.6)">R45</text>
<text x="140.3" y="131.6">100k</text>
<text x="140.6" y="129.1">R50</text>
<text x="190.8" y="137.7" transform="rotate(-90 190.8 137.7)">SW_Push</text>
<text x="136.5" y="138.1">GND</text>
<text x="184.4" y="142.4">D20</text>
<text x="193.3" y="141.9">R51</text>
<text x="194.9" y="138.8" transform="rotate(-90 194.9 138.8)">SW1</text>
<text x="182.2" y="146.5">1N4148W</text>
<text x="192.8" y="147">10k</text>
<text x="238" y="149">C25</text>
<text x="250.7" y="149">C26</text>
<text x="45.4" y="154.6">33R</text>
<text x="196.1" y="151.6" transform="rotate(-90 196.1 151.6)">10k</text>
<text x="201.2" y="152.4" transform="rotate(-90 201.2 152.4)">R52</text>
<text x="238.1" y="152.8">4.7nF</text>
<text x="250.8" y="152.8">4.7nF</text>
<text x="46" y="159.7">R25</text>
<text x="90.7" y="159.2">C18</text>
<text x="196.1" y="159.7" transform="rotate(-90 196.1 159.7)">100k</text>
<text x="201.2" y="160" transform="rotate(-90 201.2 160)">R53</text>
<text x="205" y="160.4" transform="rotate(-90 205 160.4)">5.6V</text>
<text x="209.6" y="160" transform="rotate(-90 209.6 160)">D21</text>
<text x="235.5" y="161">GND</text>
<text x="42" y="164.6">Q_NMOS_GSD</text>
<text x="50.8" y="162.3">Q14</text>
<text x="71.2" y="167.6" transform="rotate(-90 71.2 167.6)">D15</text>
<text x="72.4" y="167.3">1k 1%</text>
<text x="80.6" y="166.8" transform="rotate(-90 80.6 166.8)">10k</text>
<text x="85.6" y="167.6" transform="rotate(-90 85.6 167.6)">R48</text>
<text x="91.1" y="163">1uF 10V</text>
<text x="196.2" y="164.8">GND</text>
<text x="205.1" y="164.8">GND</text>
<text x="45.4" y="171.1">33R</text>
<text x="66.6" y="168" transform="rotate(-90 66.6 168)">5.6V</text>
<text x="73.9" y="172.4">R37</text>
<text x="42" y="179.9">Q_NMOS_GSD</text>
<text x="46" y="176.2">R26</text>
<text x="50.8" y="177.6">Q15</text>
<text x="90.7" y="175.7">C19</text>
<text x="91.1" y="179.5">1uF 10V</text>
<text x="66.6" y="183.3" transform="rotate(-90 66.6 183.3)">5.6V</text>
<text x="71.2" y="182.8" transform="rotate(-90 71.2 182.8)">D16</text>
<text x="72.4" y="182.5">1k 1%</text>
<text x="81.8" y="182.1" transform="rotate(-90 81.8 182.1)">10k</text>
<text x="86.9" y="182.8" transform="rotate(-90 86.9 182.8)">R49</text>
<text x="73.9" y="187.6">R38</text>
<text x="105.9" y="187.1">C21</text>
<text x="106.3" y="190.9">1uF 10V</text>
<text x="118.7" y="190.9" transform="rotate(-90 118.7 190.9)">3.3V</text>
<text x="123.7" y="190.5" transform="rotate(-90 123.7 190.5)">D19</text>
<text x="88.2" y="195.2">GND</text>
<text x="103.5" y="195.2">GND</text>
<text x="118.7" y="195.2">GND</text>
</g>
</svg>
